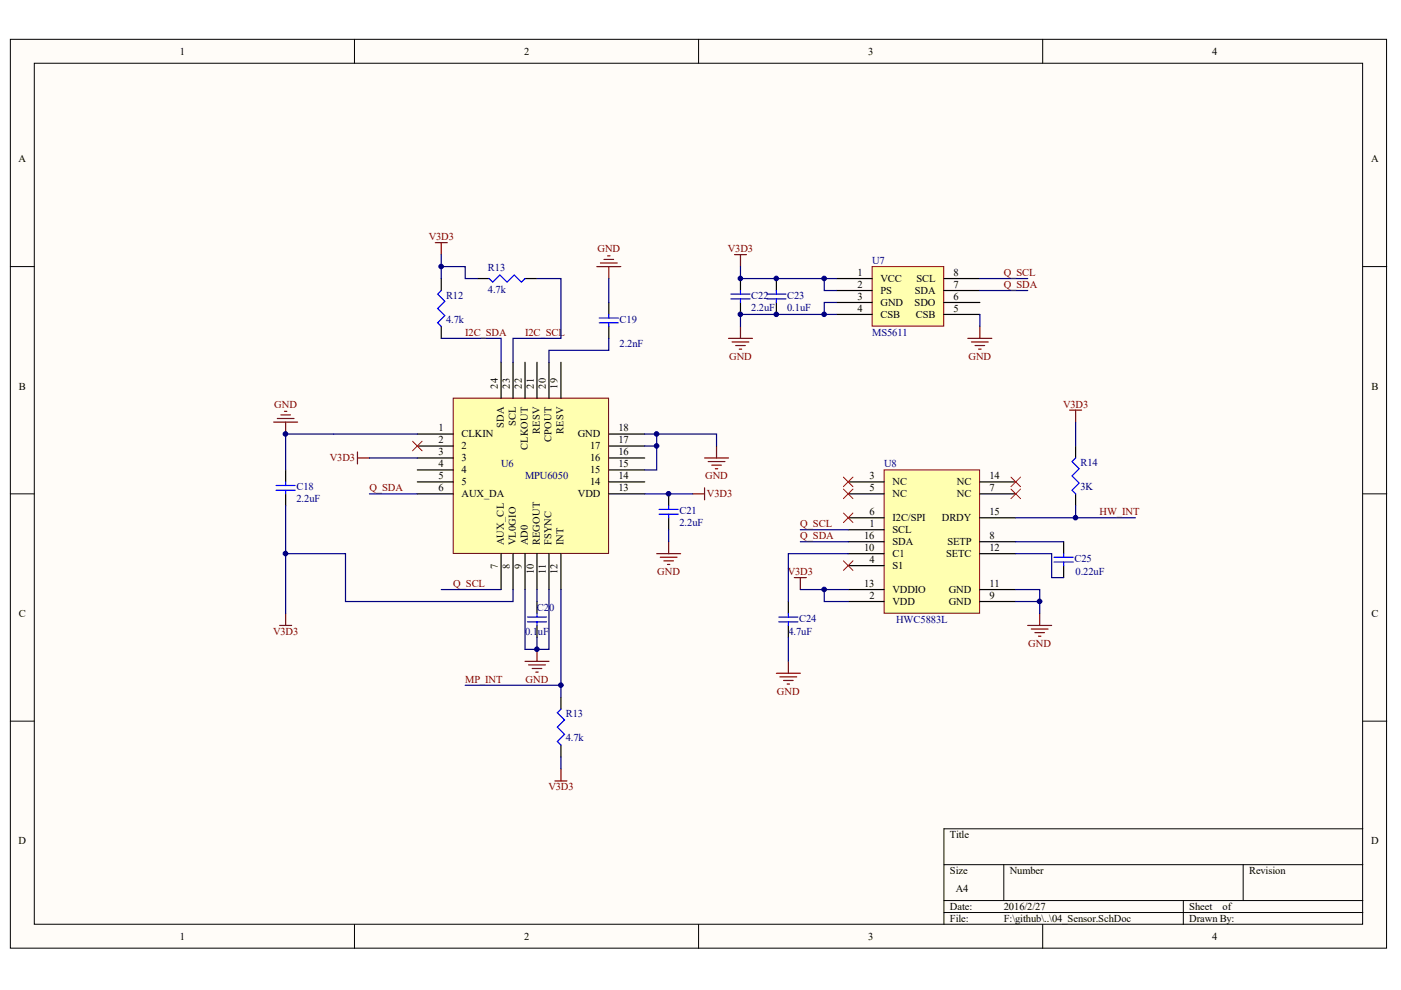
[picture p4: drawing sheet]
<svg xmlns="http://www.w3.org/2000/svg" width="297mm" height="210mm" viewBox="0 0 297 210" stroke-linecap="round" stroke-linejoin="round" font-family="sans-serif">
<g fill="#fffcf8" stroke="#000" stroke-width=".21">
<path d="M2.2 8.3h291.8v192.7h-291.8z"/>
<path d="M7.3 13.4h281.6v182.6h-281.6z"/>
</g>
<g fill="none" stroke="#000" stroke-width=".21">
<path d="M75.2 8.3v5.1M148.1 8.3v5.1M221.1 8.3v5.1M2.2 56.5h5.1M289 56.5h5M2.2 104.7h5.1M289 104.7h5M2.2 152.9h5.1M289 152.9h5M289 175.7h-88.9v20.3M75.2 196v5.1M148.1 196v5.1"/>
<path d="M200.1 183.3h88.9M200.1 190.9h88.9M200.1 193.5h88.9M212.8 183.3v7.6M221.1 196v5.1M250.9 190.9v5.1M263.6 183.3v7.6"/>
</g>
<path d="M96.1 84.4h32.9v32.9h-32.9z" fill="#ffffb0" stroke="#800000" stroke-width=".21"/>
<g fill="none" stroke="#000" stroke-width=".25">
<path d="M93.6 59.1v2.5M101.2 59.1h2.5M111.3 59.1h2.6M93.6 69.2v2.5M106.2 76.8v7.6M108.8 76.8v7.6M111.3 76.8v7.6M113.9 76.8v7.6M116.4 76.8v7.6M118.9 76.8v7.6M129.1 64.1v2.6M129.1 69.2v2.5"/>
<path d="M88.5 92h7.6M88.5 94.6h7.6M88.5 97.1h7.6M88.5 99.6h7.6M129.1 92h7.6M129.1 94.6h7.6M129.1 97.1h7.6M129.1 99.6h7.6M88.5 102.2h7.6M88.5 104.7h7.6M106.2 117.4v7.6M108.8 117.4v7.6"/>
<path d="M111.3 117.4v7.6M113.9 117.4v7.6M116.4 117.4v7.6M118.9 117.4v7.6M129.1 102.2h7.6M129.1 104.7h7.6M141.8 104.7v2.5M141.8 109.8v2.5M113.9 127.5v2.6M113.9 132.6v2.5"/>
</g>
<g fill="none" stroke="#800000" stroke-width=".25">
<path d="M92.3 51.5h2.5M93.6 51.5v2.5M126.5 56.5h5.1M127.3 55.8h3.6M128.1 55h2M128.8 54.2h.5M129.1 56.5v2.6M149.4 97.1h5.1M150.1 97.9h3.6M150.9 98.6h2M151.7 99.4h.5M151.9 94.6v2.5"/>
<path d="M139.2 117.4h5.1M140 118.2h3.5M140.8 118.9h2M141.5 119.7h.5M141.8 114.9v2.5M146.8 104.7h2.6M149.4 103.4v2.6M59.3 132.6h2.5M60.6 130.1v2.5M113.9 137.7v2.5M111.3 140.2h5.1M112.1 141h3.5"/>
<path d="M112.8 141.7h2.1M113.6 142.5h.5"/>
</g>
<g fill="none" stroke="#00f" stroke-width=".25">
<path d="M103.7 59.1l.8 .7 1.5-1.5 1.5 1.5 1.5-1.5 1.6 1.5 .7-.7M93.6 61.6l-.8 .8 1.5 1.5-1.5 1.5 1.5 1.5-1.5 1.5 .8 .8M127 67.4h4.1M127 68.4h4.1M129.1 66.7v.7M129.1 68.4v.8M139.7 108h4.1M139.7 109h4.1M141.8 107.2v.8M141.8 109v.8M111.8 130.8h4.1M111.8 131.8h4.1"/>
<path d="M113.9 130.1v.7M113.9 131.8v.8"/>
</g>
<path d="M93.6 54v5.1M113.9 59.1h5v12.6h-10.1v5.1M129.1 59.1v5M93.6 71.7h12.6v5.1M129.1 71.7v2.6h-12.7v2.5M136.7 104.7h10.1M141.8 112.3v2.6M113.9 125v2.5" fill="none" stroke="#000080" stroke-width=".25"/>
<path d="M184.9 56.5h15.2v12.7h-15.2z" fill="#ffffb0" stroke="#800000" stroke-width=".21"/>
<path d="M164.6 59.1v2.5M177.3 59.1h7.6M200.1 59.1h7.6M164.6 64.1v2.6M177.3 61.6h7.6M177.3 64.1h7.6M177.3 66.7h7.6M200.1 61.6h7.6M200.1 64.1h7.6M200.1 66.7h7.6" fill="none" stroke="#000" stroke-width=".25"/>
<path d="M155.7 54h2.6M157 54v2.5M154.5 71.7h5M155.2 72.5h3.6M156 73.3h2M156.7 74h.5M157 69.2v2.5M205.2 71.7h5.1M206 72.5h3.5M206.7 73.3h2.1M207.5 74h.5M207.7 69.2v2.5" fill="none" stroke="#800000" stroke-width=".25"/>
<path d="M162.6 62.4h4M162.6 63.4h4M164.6 61.6v.8M164.6 63.4v.7" fill="none" stroke="#00f" stroke-width=".25"/>
<path d="M207.7 59.1h10.2M164.6 66.7h12.7M207.7 61.6h10.2" fill="none" stroke="#000080" stroke-width=".25"/>
<path d="M187.4 99.6h20.3v30.4h-20.3z" fill="#ffffb0" stroke="#800000" stroke-width=".21"/>
<g fill="none" stroke="#000" stroke-width=".25">
<path d="M157 59.1v2.5M157 64.1v2.6M60.6 99.6v2.6M228 94.6v2.5M60.6 104.7v2.5M179.8 102.2h7.6M179.8 104.7h7.6M179.8 109.8h7.6M179.8 112.3h7.6M179.8 114.9h7.6M179.8 117.4h7.6M179.8 119.9h7.6"/>
<path d="M207.7 102.2h7.7M207.7 104.7h7.7M207.7 109.8h7.7M207.7 114.9h7.7M207.7 117.4h7.7M225.5 114.9v2.5M225.5 119.9v2.6M228 104.7v2.5M167.1 127.5v2.6M167.1 132.6v2.5M179.8 125h7.6M179.8 127.5h7.6"/>
<path d="M207.7 125h7.7M207.7 127.5h7.7M118.9 147.8v2.6M118.9 158v2.5"/>
</g>
<g fill="none" stroke="#000080" stroke-width=".25">
<path d="M93.6 56.5h5v2.6h2.6M157 56.5v2.6h20.3M174.8 59.1v2.5h2.5M164.6 66.7h-7.6v2.5M177.3 64.1h-2.5v2.6M207.7 66.7v2.5M78.3 97.1h10.2M88.5 92h-27.9v7.6M136.7 92h15.2v2.6M136.7 94.6h2.5M139.2 94.6v5h-2.5M139.2 92v2.6"/>
<path d="M228 89.5v5.1M60.6 117.4h12.7v10.1h35.5v-2.5M60.6 107.2v22.9M78.3 104.7h10.2M169.7 114.9h10.1M169.7 112.3h10.1M179.8 117.4h-12.7v10.1M215.4 117.4h7.6v5.1h2.5M215.4 114.9h10.1M215.4 109.8h25.3M228 107.2v2.6M93.6 125h12.6"/>
<path d="M111.3 125v12.7h2.6M113.9 135.1v2.6M116.4 125v12.7h-2.5M118.9 125v22.8M167.1 135.1v5.1M169.7 125h5.1M179.8 125h-5v2.5h5M215.4 125h5v5.1M215.4 127.5h5M98.6 145.3h20.3M118.9 160.5v2.5"/>
</g>
<g fill="none" stroke="#800000" stroke-width=".25">
<path d="M58 89.5h5.1M58.8 88.7h3.5M59.5 88h2.1M60.3 87.2h.5M60.6 89.5v2.5M75.8 95.8v2.6M75.8 97.1h2.5M226.8 87h2.5M228 87v2.5M168.4 122.5h2.6M169.7 122.5v2.5M217.9 132.6h5.1"/>
<path d="M218.7 133.4h3.5M219.4 134.1h2.1M220.2 134.9h.5M220.4 130.1v2.5M164.6 142.8h5.1M165.4 143.5h3.5M166.1 144.3h2.1M166.9 145h.5M167.1 140.2v2.6M117.7 165.6h2.5M118.9 163v2.6"/>
</g>
<g fill="none" stroke="#00f" stroke-width=".25">
<path d="M155 62.4h4M155 63.4h4M157 61.6v.8M157 63.4v.7M228 97.1l-.7 .8 1.5 1.5-1.5 1.5 1.5 1.5-1.5 1.6 .7 .7M58.5 102.9h4.1M58.5 104h4.1M60.6 102.2v.7M60.6 104v.7M223.5 118.2h4M223.5 119.2h4M225.5 117.4v.8"/>
<path d="M225.5 119.2v.7M165.1 130.8h4.1M165.1 131.8h4.1M167.1 130.1v.7M167.1 131.8v.8M118.9 150.4l-.7 .7 1.5 1.5-1.5 1.6 1.5 1.5-1.5 1.5 .7 .8"/>
</g>
<g fill="none" stroke="#f00" stroke-width=".21">
<path d="M87.5 93.6l2 2M89.5 93.6l-2 2M178.8 118.9l2 2M178.8 101.2l2 2M178.8 103.7l2 2M178.8 108.8l2 2M180.8 118.9l-2 2M180.8 101.2l-2 2M180.8 103.7l-2 2M180.8 108.8l-2 2M214.3 103.7l2.1 2M214.3 101.2l2.1 2"/>
<path d="M216.4 103.7l-2.1 2M216.4 101.2l-2.1 2"/>
</g>
<g fill="#000080" stroke="#000080" stroke-width=".21">
<circle cx="60.5" cy="117.4" r=".49"/>
<circle cx="60.5" cy="92" r=".49"/>
<circle cx="93.5" cy="56.5" r=".48"/>
<circle cx="113.8" cy="137.7" r=".48"/>
<circle cx="118.9" cy="145.3" r=".48"/>
<circle cx="139.2" cy="94.5" r=".48"/>
<circle cx="139.2" cy="92" r=".48"/>
<circle cx="141.7" cy="104.7" r=".48"/>
<circle cx="157" cy="66.6" r=".48"/>
<circle cx="157" cy="59" r=".48"/>
<circle cx="164.6" cy="66.6" r=".48"/>
<circle cx="164.6" cy="59" r=".48"/>
<circle cx="174.7" cy="125" r=".48"/>
<circle cx="174.7" cy="66.6" r=".48"/>
<circle cx="174.7" cy="59" r=".48"/>
<circle cx="220.4" cy="127.5" r=".49"/>
<circle cx="228" cy="109.8" r=".48"/>
</g>
<g font-size="2.2">
<text x="38.2" y="11.6">1</text>
<text x="111.1" y="11.6">2</text>
<text x="184.1" y="11.6">3</text>
<text x="257" y="11.6">4</text>
<text x="3.9" y="34.4">A</text>
<text x="290.7" y="34.4">A</text>
<text x="181.8" y="58.5">1</text>
<text x="186.7" y="59.8">VCC</text>
<text x="194.3" y="59.8">SCL</text>
<text x="202.2" y="58.5">8</text>
<text x="181.8" y="61">2</text>
<text x="181.8" y="63.6">3</text>
<text x="186.7" y="62.3">PS</text>
<text x="186.7" y="64.9">GND</text>
<text x="193.9" y="64.9">SDO</text>
<text x="194" y="62.3">SDA</text>
<text x="202.2" y="63.6">6</text>
<text x="202.2" y="61">7</text>
<text x="181.8" y="66.1">4</text>
<text x="186.7" y="67.4">CSB</text>
<text x="194.2" y="67.4">CSB</text>
<text x="202.2" y="66.1">5</text>
<text x="4" y="82.6">B</text>
<text x="105.5" y="82.4" transform="rotate(-90 105.5 82.4)">24</text>
<text x="108.1" y="82.4" transform="rotate(-90 108.1 82.4)">23</text>
<text x="110.6" y="82.4" transform="rotate(-90 110.6 82.4)">22</text>
<text x="113.2" y="82.4" transform="rotate(-90 113.2 82.4)">21</text>
<text x="115.7" y="82.4" transform="rotate(-90 115.7 82.4)">20</text>
<text x="118.2" y="82.4" transform="rotate(-90 118.2 82.4)">19</text>
<text x="290.8" y="82.6">B</text>
<text x="93" y="91.5">1</text>
<text x="93" y="94">2</text>
<text x="97.9" y="92.8">CLKIN</text>
<text x="97.9" y="95.3">2</text>
<text x="106.8" y="90.8" transform="rotate(-90 106.8 90.8)">SDA</text>
<text x="109.3" y="90.4" transform="rotate(-90 109.3 90.4)">SCL</text>
<text x="111.9" y="95.4" transform="rotate(-90 111.9 95.4)">CLKOUT</text>
<text x="114.4" y="92" transform="rotate(-90 114.4 92)">RESV</text>
<text x="117" y="93.7" transform="rotate(-90 117 93.7)">CPOUT</text>
<text x="119.5" y="92" transform="rotate(-90 119.5 92)">RESV</text>
<text x="122.5" y="92.8">GND</text>
<text x="125.1" y="95.3">17</text>
<text x="131.1" y="94">17</text>
<text x="131.1" y="91.5">18</text>
<text x="93" y="96.6">3</text>
<text x="93" y="99.1">4</text>
<text x="93" y="101.6">5</text>
<text x="97.9" y="97.8">3</text>
<text x="97.9" y="100.4">4</text>
<text x="125.1" y="100.4">15</text>
<text x="125.1" y="97.8">16</text>
<text x="131.1" y="101.6">14</text>
<text x="131.1" y="99.1">15</text>
<text x="131.1" y="96.6">16</text>
<text x="184.3" y="101.6">3</text>
<text x="209.8" y="101.6">14</text>
<text x="93" y="104.2">6</text>
<text x="97.9" y="102.9">5</text>
<text x="97.9" y="105.4">AUX_DA</text>
<text x="122.5" y="105.4">VDD</text>
<text x="125.1" y="102.9">14</text>
<text x="131.1" y="104.2">13</text>
<text x="184.3" y="104.2">5</text>
<text x="189.2" y="102.9">NC</text>
<text x="189.2" y="105.4">NC</text>
<text x="202.9" y="102.9">NC</text>
<text x="202.9" y="105.4">NC</text>
<text x="209.8" y="104.2">7</text>
<text x="184.3" y="109.2">6</text>
<text x="184.3" y="111.8">1</text>
<text x="189.2" y="110.5">I2C/SPI</text>
<text x="189.2" y="113">SCL</text>
<text x="199.7" y="110.5">DRDY</text>
<text x="209.8" y="109.2">15</text>
<text x="106.8" y="115.6" transform="rotate(-90 106.8 115.6)">AUX_CL</text>
<text x="109.3" y="115.6" transform="rotate(-90 109.3 115.6)">VL0GIO</text>
<text x="111.9" y="115.6" transform="rotate(-90 111.9 115.6)">AD0</text>
<text x="114.4" y="115.6" transform="rotate(-90 114.4 115.6)">REGOUT</text>
<text x="117" y="115.6" transform="rotate(-90 117 115.6)">FSYNC</text>
<text x="119.5" y="115.6" transform="rotate(-90 119.5 115.6)">INT</text>
<text x="183.2" y="114.3">16</text>
<text x="183.2" y="116.8">10</text>
<text x="184.3" y="119.4">4</text>
<text x="189.2" y="115.6">SDA</text>
<text x="189.2" y="118.1">C1</text>
<text x="200.6" y="118.1">SETC</text>
<text x="200.9" y="115.6">SETP</text>
<text x="209.8" y="114.3">8</text>
<text x="209.8" y="116.8">12</text>
<text x="105.5" y="120.6" transform="rotate(-90 105.5 120.6)">7</text>
<text x="108.1" y="120.6" transform="rotate(-90 108.1 120.6)">8</text>
<text x="110.6" y="120.6" transform="rotate(-90 110.6 120.6)">9</text>
<text x="113.2" y="121.7" transform="rotate(-90 113.2 121.7)">10</text>
<text x="115.7" y="121.7" transform="rotate(-90 115.7 121.7)">11</text>
<text x="118.2" y="121.7" transform="rotate(-90 118.2 121.7)">12</text>
<text x="183.2" y="124.5">13</text>
<text x="189.2" y="120.6">S1</text>
<text x="189.2" y="125.7">VDDIO</text>
<text x="201.1" y="125.7">GND</text>
<text x="209.8" y="124.5">11</text>
<text x="4" y="130.8">C</text>
<text x="184.3" y="127">2</text>
<text x="189.2" y="128.3">VDD</text>
<text x="201.1" y="128.3">GND</text>
<text x="209.8" y="127">9</text>
<text x="290.8" y="130.8">C</text>
<text x="3.9" y="179">D</text>
<text x="201.4" y="177.7">Title</text>
<text x="290.7" y="179">D</text>
<text x="201.4" y="185.3">Size</text>
<text x="214.1" y="185.3">Number</text>
<text x="264.8" y="185.3">Revision</text>
<text x="202.7" y="189.1">A4</text>
<text x="201.4" y="192.9">Date:</text>
<text x="201.4" y="195.5">File:</text>
<text x="212.8" y="192.9">2016/2/27</text>
<text x="212.8" y="195.5">F:\github\..\04_Sensor.SchDoc</text>
<text x="252.2" y="192.9">Sheet</text>
<text x="252.2" y="195.5">Drawn By:</text>
<text x="259.2" y="192.9">of</text>
<text x="38.2" y="199.3">1</text>
<text x="111.1" y="199.3">2</text>
<text x="184.1" y="199.3">3</text>
<text x="257" y="199.3">4</text>
</g>
<g font-size="2.2" fill="#800000">
<text x="90.9" y="50.9">V3D3</text>
<text x="126.7" y="53.4">GND</text>
<text x="154.3" y="53.4">V3D3</text>
<text x="212.8" y="58.5">Q_SCL</text>
<text x="212.8" y="61">Q_SDA</text>
<text x="98.6" y="71.2">I2C_SDA</text>
<text x="111.3" y="71.2">I2C_SCL</text>
<text x="154.6" y="76.3">GND</text>
<text x="205.3" y="76.3">GND</text>
<text x="58.2" y="86.4">GND</text>
<text x="225.4" y="86.4">V3D3</text>
<text x="69.9" y="97.8">V3D3</text>
<text x="149.5" y="101.6">GND</text>
<text x="78.3" y="104.2">Q_SDA</text>
<text x="149.9" y="105.4">V3D3</text>
<text x="169.7" y="111.8">Q_SCL</text>
<text x="233.1" y="109.2">HW_INT</text>
<text x="169.7" y="114.3">Q_SDA</text>
<text x="96.1" y="124.5">Q_SCL</text>
<text x="139.4" y="121.9">GND</text>
<text x="167" y="121.9">V3D3</text>
<text x="57.9" y="134.6">V3D3</text>
<text x="218" y="137.1">GND</text>
<text x="98.6" y="144.7">MP_INT</text>
<text x="111.4" y="144.7">GND</text>
<text x="164.7" y="147.3">GND</text>
<text x="116.3" y="167.6">V3D3</text>
</g>
<g font-size="2.2" fill="#000080">
<text x="103.4" y="57.5">R13</text>
<text x="184.9" y="56">U7</text>
<text x="94.6" y="63.3">R12</text>
<text x="103.4" y="62.1">4.7k</text>
<text x="159.3" y="65.9">2.2uF</text>
<text x="159.3" y="63.3">C22</text>
<text x="166.9" y="65.9">0.1uF</text>
<text x="166.9" y="63.3">C23</text>
<text x="94.6" y="68.4">4.7k</text>
<text x="131.4" y="68.4">C19</text>
<text x="184.9" y="71.2">MS5611</text>
<text x="131.4" y="73.5">2.2nF</text>
<text x="106.2" y="99.1">U6</text>
<text x="111.3" y="101.6">MPU6050</text>
<text x="187.4" y="99.1">U8</text>
<text x="229.1" y="98.8">R14</text>
<text x="62.8" y="106.4">2.2uF</text>
<text x="62.8" y="103.9">C18</text>
<text x="229.1" y="103.9">3K</text>
<text x="144.1" y="111.5">2.2uF</text>
<text x="144.1" y="109">C21</text>
<text x="227.8" y="119.1">C25</text>
<text x="228" y="121.9">0.22uF</text>
<text x="113.9" y="129.5">C20</text>
<text x="169.4" y="131.8">C24</text>
<text x="111.3" y="134.6">0.1</text>
<text x="114.1" y="134.6">uF</text>
<text x="167.1" y="134.6">4.7uF</text>
<text x="190" y="132.1">HWC5883L</text>
<text x="119.9" y="152.1">R13</text>
<text x="119.9" y="157.2">4.7k</text>
</g>
</svg>
